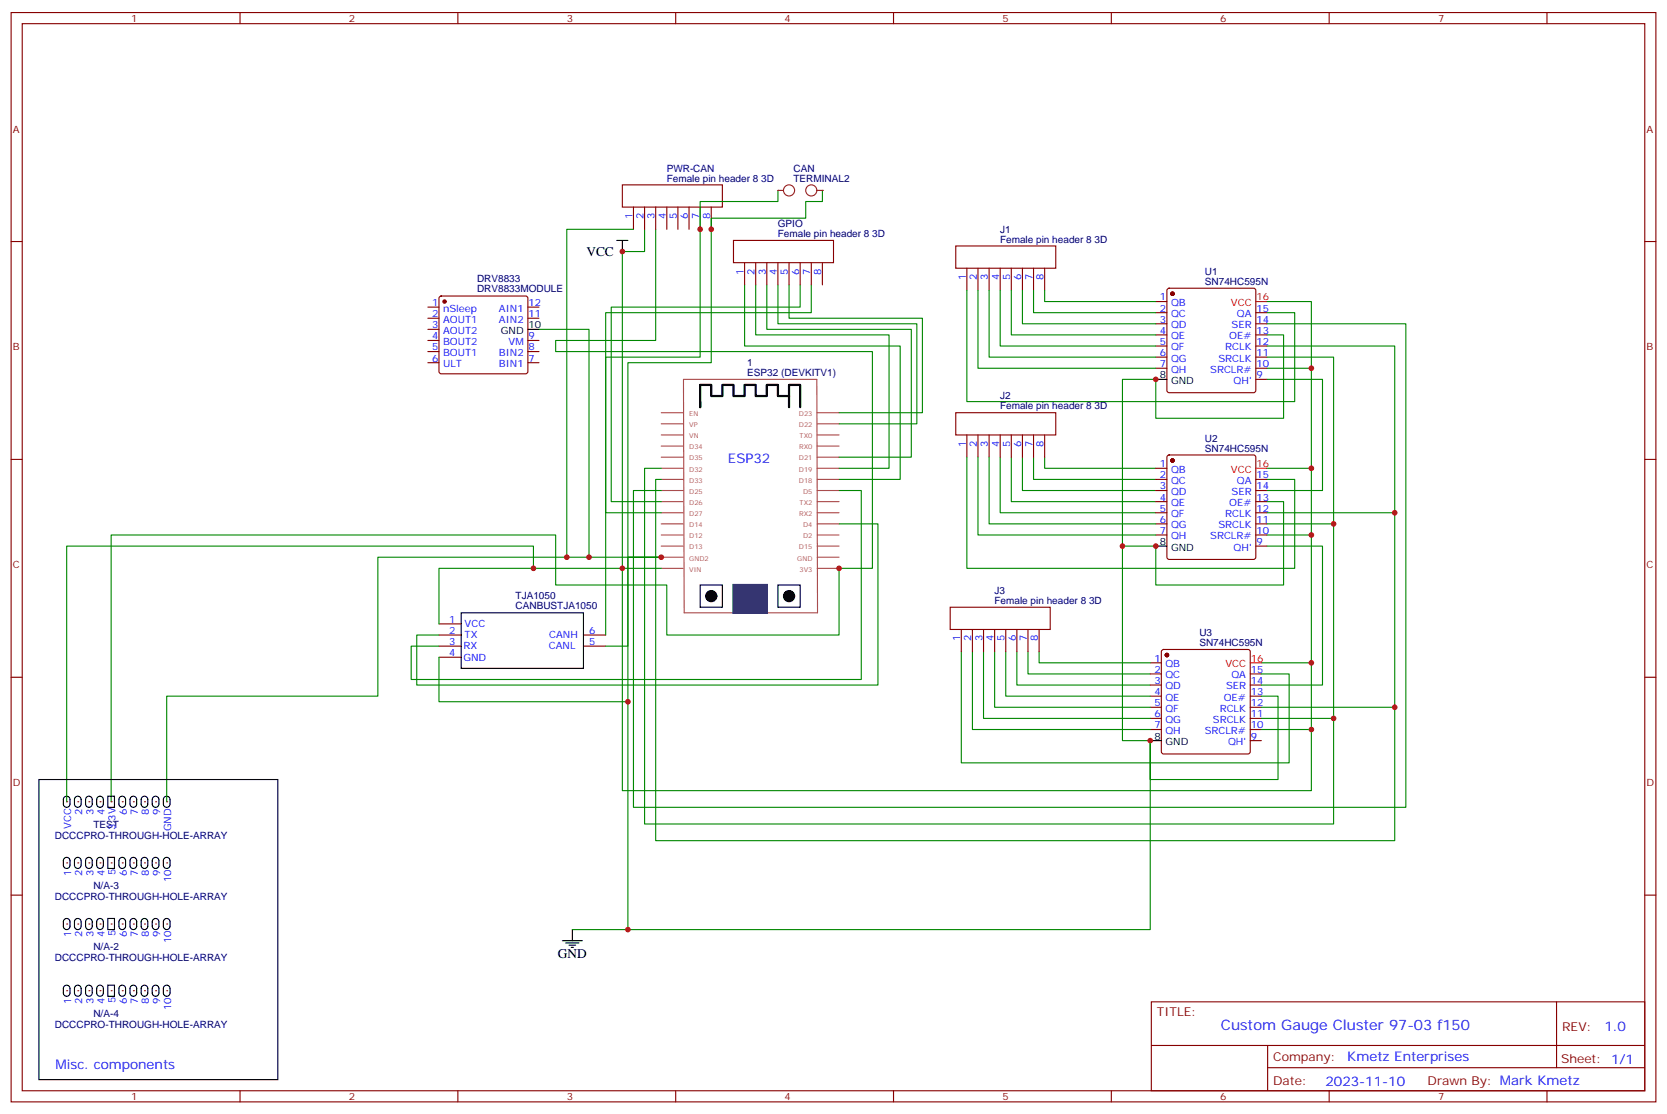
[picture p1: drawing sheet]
<svg xmlns="http://www.w3.org/2000/svg" width="529mm" height="354mm" viewBox="0 0 529 354" stroke-linecap="round" stroke-linejoin="round" font-family="sans-serif">
<g fill="none" stroke="#870000" stroke-width=".35">
<path d="M3.5 4h522.1v345.7h-522.1zM7.1 7.5h515v338.7h-515zM76.2 4v3.5M145.3 4v3.5M214.5 4v3.5M283.6 4v3.5M352.8 4v3.5M421.9 4v3.5M491.1 4v3.5M197.6 58.7h31.7v7h-31.7zM3.5 76.7h3.6M201.1 65.7v7.1"/>
<path d="M204.6 65.7v7.1M208.1 65.7v7.1M211.7 65.7v7.1M215.2 65.7v7.1M218.7 65.7v7.1M222.2 65.7v7.1M225.8 65.7v7.1M232.8 76.3h31.8v7.1h-31.8zM303.4 78.1h31.7v7h-31.7zM522.1 76.7h3.5M135.8 97.5h3.5M139.6 94.2l.5-.3h26.8l.5 .3 .2 .5v23.2l-.3 .5-.4 .2h-26.8l-.5-.2-.3-.5v-23.2z"/>
<path d="M167.6 97.5h3.5M236.4 83.4v7M239.9 83.4v7M243.4 83.4v7M246.9 83.4v7M250.5 83.4v7M254 83.4v7M257.5 83.4v7M261.1 83.4v7M306.9 85.1v7.1M310.4 85.1v7.1M314 85.1v7.1"/>
<path d="M317.5 85.1v7.1M321 85.1v7.1M324.6 85.1v7.1M328.1 85.1v7.1M331.6 85.1v7.1M366.9 95.7h3.5M366.9 99.2h3.5M370.7 91.7l.4-.2h26.8l.5 .2 .2 .5v31.7l-.2 .5-.5 .2h-26.8l-.5-.2-.2-.5v-31.7zM398.6 99.2h3.6M135.8 101h3.5M135.8 104.5h3.5M135.8 108.1h3.5"/>
<path d="M135.8 111.6h3.5M135.8 115.1h3.5M167.6 101h3.5M167.6 108.1h3.5M167.6 111.6h3.5M167.6 115.1h3.5M366.9 102.8h3.5M366.9 106.3h3.5M366.9 109.8h3.5M366.9 113.3h3.5M366.9 116.9h3.5M398.6 102.8h3.6"/>
<path d="M398.6 106.3h3.6M398.6 109.8h3.6M398.6 113.3h3.6M398.6 116.9h3.6M303.4 131h31.7v7h-31.7zM306.9 138v7.1M310.4 138v7.1M314 138v7.1M317.5 138v7.1M321 138v7.1M324.6 138v7.1M328.1 138v7.1"/>
<path d="M331.6 138v7.1M398.6 120.4h3.6M3.5 145.8h3.6M366.9 148.6h3.5M366.9 152.2h3.5M366.9 155.7h3.5M366.9 159.2h3.5M370.7 144.6l.4-.2h26.8l.5 .2 .2 .5v31.7l-.2 .5-.5 .3h-26.8l-.5-.3-.2-.5v-31.7zM398.6 152.2h3.6M398.6 155.7h3.6M398.6 159.2h3.6M522.1 145.8h3.5"/>
<path d="M366.9 162.7h3.5M366.9 166.3h3.5M366.9 169.8h3.5M398.6 162.7h3.6M398.6 166.3h3.6M398.6 169.8h3.6M398.6 173.3h3.6M139.3 198h7.1M301.6 192.7h31.8v7.1h-31.8zM305.2 199.8v7M308.7 199.8v7M312.2 199.8v7"/>
<path d="M315.7 199.8v7M319.3 199.8v7M322.8 199.8v7M326.3 199.8v7M329.8 199.8v7M3.5 214.9h3.6M139.3 201.5h7.1M139.3 205.1h7.1M139.3 208.6h7.1M185.2 201.5h7.1M185.2 205.1h7.1M365.1 210.4h3.6"/>
<path d="M365.1 213.9h3.6M365.1 217.4h3.6M368.9 206.3l.5-.2h26.8l.5 .2 .2 .5v31.8l-.3 .5-.4 .2h-26.8l-.5-.2-.2-.5v-31.8zM396.9 213.9h3.5M396.9 217.4h3.5M522.1 214.9h3.5M365.1 220.9h3.6M365.1 224.5h3.6M365.1 228h3.6M365.1 231.5h3.6M396.9 220.9h3.5M396.9 224.5h3.5"/>
<path d="M396.9 228h3.5M396.9 231.5h3.5M396.9 235.1h3.5M3.5 284.1h3.6M522.1 284.1h3.5M365.5 318h156.6v28.2h-156.6zM494.1 318v20.9M365.5 331.8h156.5M402.4 338.9h119.6M402.4 331.8v14.1M76.2 346.2v3.5M145.3 346.2v3.5"/>
<path d="M214.5 346.2v3.5M283.6 346.2v3.5M352.8 346.2v3.5M421.9 346.2v3.5M491.1 346.2v3.5"/>
</g>
<g fill="none" stroke="#a64a4a" stroke-width=".35">
<path d="M209.9 138h6.9M209.9 134.5h6.9M209.9 131h6.9M217 120.4h42.3l.2 74.1h-42.3zM259.4 138h6.9M259.4 134.5h6.9M259.4 131h6.9M209.9 159.2h6.9M209.9 155.7h6.9M209.9 152.2h6.9M209.9 148.6h6.9M209.9 145.1h6.9"/>
<path d="M209.9 141.6h6.9M259.4 159.2h6.9M259.4 155.7h6.9M259.4 152.2h6.9M259.4 148.6h6.9M259.4 145.1h6.9M259.4 141.6h6.9M209.9 176.8h6.9M209.9 173.3h6.9M209.9 169.8h6.9M209.9 166.3h6.9M209.9 162.7h6.9"/>
<path d="M259.4 176.8h6.9M259.4 173.3h6.9M259.4 169.8h6.9M259.4 166.3h6.9M259.4 162.7h6.9M209.9 180.4h6.9M259.4 180.4h6.9"/>
</g>
<path d="M232.8 185.7h10.6v8.8h-10.6z" fill="#333" stroke="#333" stroke-width=".71"/>
<g fill="none" stroke="#000" stroke-width=".35">
<path d="M195.8 76.3h3.5M197.6 76.3v3.5M167.6 104.5h3.5M366.9 120.4h3.5M366.9 173.3h3.5M146.4 194.5h38.8v17.6h-38.8zM222.2 185.7h7.1v7h-7.1zM246.9 185.7h7.1v7h-7.1zM365.1 235.1h3.6M178.5 298.6h6.4M179.6 299.3h4.2M180.6 300h2.1"/>
<path d="M181.7 295v3.6M181.3 300.7h.7"/>
</g>
<g fill="#000" stroke="#000" stroke-width=".35">
<circle cx="225.8" cy="189.2" r="1.76"/>
<circle cx="250.5" cy="189.2" r="1.76"/>
</g>
<path d="M222.2 127.5v1.7v-7h3.6v3.5h3.5v-3.5h3.5v3.5h3.6v-3.5h3.5v3.5h3.5v-3.5h3.5v3.5h3.6v-3.5h3.5v7M250.5 125.7v3.5" fill="none" stroke="#000" stroke-width=".71"/>
<g fill="#870000" stroke="#870000" stroke-width=".35">
<circle cx="372.2" cy="93.2" r=".53"/>
<circle cx="372.2" cy="146.2" r=".53"/>
<circle cx="370.4" cy="207.9" r=".53"/>
<circle cx="141.1" cy="95.7" r=".53"/>
</g>
<path d="M398.6 95.7h3.6M398.6 148.6h3.6M396.9 210.4h3.5" fill="none" stroke="#f00" stroke-width=".35"/>
<g fill="none" stroke="#008700" stroke-width=".35">
<path d="M201.1 72.8h-21.2v104h7.1M204.6 72.8v7h-7v100.6h12.3M208.1 72.8v35.3h-31.7v3.5h100.5v68.8h-10.6v21.1h-54.6v-15.8h-35.3v-15.9h-141.1v84.7M246.9 60.4v3.6h-24.7v49.3h-29.9v88.2M261.1 60.4v3.6h-5.3v5.3h-30v45.8h-26.5v90h-7M236.4 90.4v19.4h49.4v42.4h-19.5M239.9 90.4v15.9h42.3v42.3h-15.9M243.4 90.4v14.1h45.9v40.6h-23M246.9 90.4v12.4h44.1v31.7h-24.7M250.5 90.4v10.6h42.3v30h-26.5M254 90.4v7.1h-60v61.7h15.9M257.5 90.4v8.8h-65.2v63.5h17.6"/>
<path d="M306.9 92.2v35.3h104.1v-28.3h-8.8M310.4 92.2v24.7h56.5M314 92.2v21.1h52.9M317.5 92.2v17.6h49.4M321 92.2v14.1h45.9M324.6 92.2v10.6h42.3M328.1 92.2v7h38.8M331.6 92.2v3.5h35.3M402.2 95.7h14.1v52.9M171.1 104.5h15.9v72.3h22.9h-10.6v118.2M402.2 106.3h5.3v26.5h-40.6v-12.4h-10.6v52.9M402.2 113.3h21.1v53"/>
<path d="M402.2 109.8h40.5v52.9M402.2 102.8h44.1v153.4h-245.2v-100.5h8.8M402.2 116.9h14.1M402.2 120.4h17.6v35.3h-17.6M209.9 148.6h-5.3v112.9h218.7v-33.5M209.9 152.2h-1.8v114.6h234.6v-42.3M266.3 155.7h7.1v60h-142.9v-10.6h8.8M306.9 145.1v35.3h104.1v-28.2h-8.8M310.4 145.1v24.7h56.5M314 145.1v21.2h52.9M317.5 145.1v17.6h49.4M321 145.1v14.1h45.9"/>
<path d="M324.6 145.1v10.6h42.3M328.1 145.1v7.1h38.8M331.6 145.1v3.5h35.3M402.2 148.6h14.1v61.8h-15.9M402.2 159.2h5.3v26.5h-40.6v-12.4h-10.6v61.8h8.8M266.3 166.3h12.4v51.1h-146.4v-15.9h7M402.2 166.3h21.1v61.7h-22.9M402.2 173.3h17.6v44.1h-19.4M402.2 162.7h40.5v61.8h-42.3M402.2 169.8h14.1M139.3 198v-17.6h58.3v70.5h218.7v-40.5M139.3 208.6v14.1h60"/>
<path d="M305.2 206.8v35.3h104v-28.2h-8.8M308.7 206.8v24.7h56.4M312.2 206.8v21.2h52.9M315.7 206.8v17.7h49.4M319.3 206.8v14.1h45.8M322.8 206.8v10.6h42.3M326.3 206.8v7.1h38.8M329.8 206.8v3.6h35.3M400.4 220.9h5.3v26.5h-40.6v-12.3v59.9h-183.4M400.4 231.5h15.9"/>
</g>
<g fill="none" stroke="#8c2424" stroke-width=".35">
<path d="M246.9 60.4h1.8M259.3 60.4h1.8"/>
<circle cx="250.5" cy="60.4" r="1.76"/>
<circle cx="257.5" cy="60.4" r="1.76"/>
</g>
<g fill="#8c2424">
<circle cx="261.1" cy="60.4" r=".18"/>
<circle cx="246.9" cy="60.4" r=".18"/>
</g>
<circle cx="35.3" cy="254.5" r=".18" fill="#870000"/>
<path d="M34.2 252.7h2.1v3.5h-2.1z" fill="none" stroke="#000" stroke-width=".35"/>
<circle cx="21.2" cy="254.5" r=".18" fill="#870000"/>
<path d="M20.5 252.9a1.06 1.06 0 0 1 1.1-.1 1.06 1.06 0 0 1 .6 1v1.4a1.06 1.06 0 0 1-1 1 1.06 1.06 0 0 1-1.1-1l.1-1.8z" fill="none" stroke="#000" stroke-width=".35"/>
<circle cx="24.7" cy="254.5" r=".18" fill="#870000"/>
<path d="M24.1 252.9a1.06 1.06 0 0 1 1.1-.1 1.06 1.06 0 0 1 .6 1v1.4a1.06 1.06 0 0 1-1.1 1 1.06 1.06 0 0 1-1.1-1l.1-1.8z" fill="none" stroke="#000" stroke-width=".35"/>
<circle cx="28.2" cy="254.5" r=".18" fill="#870000"/>
<path d="M27.6 252.9a1.06 1.06 0 0 1 1.1-.1 1.06 1.06 0 0 1 .6 1v1.4a1.06 1.06 0 0 1-1.1 1 1.06 1.06 0 0 1-1-1v-1.8z" fill="none" stroke="#000" stroke-width=".35"/>
<circle cx="31.7" cy="254.5" r=".18" fill="#870000"/>
<path d="M31.1 252.9a1.06 1.06 0 0 1 1.1-.1 1.06 1.06 0 0 1 .6 1v1.4a1.06 1.06 0 0 1-1 1 1.06 1.06 0 0 1-1.1-1v-1.8z" fill="none" stroke="#000" stroke-width=".35"/>
<circle cx="38.8" cy="254.5" r=".18" fill="#870000"/>
<path d="M38.2 252.9a1.06 1.06 0 0 1 1.1-.1 1.06 1.06 0 0 1 .6 1v1.4a1.06 1.06 0 0 1-1.1 1 1.06 1.06 0 0 1-1.1-1l.1-1.8z" fill="none" stroke="#000" stroke-width=".35"/>
<circle cx="42.3" cy="254.5" r=".18" fill="#870000"/>
<path d="M41.7 252.9a1.06 1.06 0 0 1 1.1-.1 1.06 1.06 0 0 1 .6 1v1.4a1.06 1.06 0 0 1-1.1 1 1.06 1.06 0 0 1-1-1v-1.8z" fill="none" stroke="#000" stroke-width=".35"/>
<circle cx="45.9" cy="254.5" r=".18" fill="#870000"/>
<path d="M45.2 252.9a1.06 1.06 0 0 1 1.1-.1 1.06 1.06 0 0 1 .6 1v1.4a1.06 1.06 0 0 1-1 1 1.06 1.06 0 0 1-1.1-1l.1-1.8z" fill="none" stroke="#000" stroke-width=".35"/>
<circle cx="49.4" cy="254.5" r=".18" fill="#870000"/>
<path d="M48.8 252.9a1.06 1.06 0 0 1 1.1-.1 1.06 1.06 0 0 1 .5 1v1.4a1.06 1.06 0 0 1-1 1 1.06 1.06 0 0 1-1.1-1l.1-1.8z" fill="none" stroke="#000" stroke-width=".35"/>
<circle cx="52.9" cy="254.5" r=".18" fill="#870000"/>
<path d="M52.3 252.9a1.06 1.06 0 0 1 1.1-.1 1.06 1.06 0 0 1 .6 1v1.4a1.06 1.06 0 0 1-1.1 1 1.06 1.06 0 0 1-1-1v-1.8z" fill="none" stroke="#000" stroke-width=".35"/>
<circle cx="35.3" cy="293.3" r=".18" fill="#870000"/>
<path d="M34.2 291.5h2.1v3.5h-2.1z" fill="none" stroke="#000" stroke-width=".35"/>
<circle cx="21.2" cy="293.3" r=".18" fill="#870000"/>
<path d="M20.5 291.7a1.06 1.06 0 0 1 1.1-.1 1.06 1.06 0 0 1 .6 1v1.4a1.06 1.06 0 0 1-1 1 1.06 1.06 0 0 1-1.1-1l.1-1.8z" fill="none" stroke="#000" stroke-width=".35"/>
<circle cx="24.7" cy="293.3" r=".18" fill="#870000"/>
<path d="M24.1 291.7a1.06 1.06 0 0 1 1.1-.1 1.06 1.06 0 0 1 .6 1v1.4a1.06 1.06 0 0 1-1.1 1 1.06 1.06 0 0 1-1.1-1l.1-1.8z" fill="none" stroke="#000" stroke-width=".35"/>
<circle cx="28.2" cy="293.3" r=".18" fill="#870000"/>
<path d="M27.6 291.7a1.06 1.06 0 0 1 1.1-.1 1.06 1.06 0 0 1 .6 1v1.4a1.06 1.06 0 0 1-1.1 1 1.06 1.06 0 0 1-1-1v-1.8z" fill="none" stroke="#000" stroke-width=".35"/>
<circle cx="31.7" cy="293.3" r=".18" fill="#870000"/>
<path d="M31.1 291.7a1.06 1.06 0 0 1 1.1-.1 1.06 1.06 0 0 1 .6 1v1.4a1.06 1.06 0 0 1-1 1 1.06 1.06 0 0 1-1.1-1v-1.8z" fill="none" stroke="#000" stroke-width=".35"/>
<circle cx="38.8" cy="293.3" r=".18" fill="#870000"/>
<path d="M38.2 291.7a1.06 1.06 0 0 1 1.1-.1 1.06 1.06 0 0 1 .6 1v1.4a1.06 1.06 0 0 1-1.1 1 1.06 1.06 0 0 1-1.1-1l.1-1.8z" fill="none" stroke="#000" stroke-width=".35"/>
<circle cx="42.3" cy="293.3" r=".18" fill="#870000"/>
<path d="M41.7 291.7a1.06 1.06 0 0 1 1.1-.1 1.06 1.06 0 0 1 .6 1v1.4a1.06 1.06 0 0 1-1.1 1 1.06 1.06 0 0 1-1-1v-1.8z" fill="none" stroke="#000" stroke-width=".35"/>
<circle cx="45.9" cy="293.3" r=".18" fill="#870000"/>
<path d="M45.2 291.7a1.06 1.06 0 0 1 1.1-.1 1.06 1.06 0 0 1 .6 1v1.4a1.06 1.06 0 0 1-1 1 1.06 1.06 0 0 1-1.1-1l.1-1.8z" fill="none" stroke="#000" stroke-width=".35"/>
<circle cx="49.4" cy="293.3" r=".18" fill="#870000"/>
<path d="M48.8 291.7a1.06 1.06 0 0 1 1.1-.1 1.06 1.06 0 0 1 .5 1v1.4a1.06 1.06 0 0 1-1 1 1.06 1.06 0 0 1-1.1-1l.1-1.8z" fill="none" stroke="#000" stroke-width=".35"/>
<circle cx="52.9" cy="293.3" r=".18" fill="#870000"/>
<path d="M52.3 291.7a1.06 1.06 0 0 1 1.1-.1 1.06 1.06 0 0 1 .6 1v1.4a1.06 1.06 0 0 1-1.1 1 1.06 1.06 0 0 1-1-1v-1.8z" fill="none" stroke="#000" stroke-width=".35"/>
<circle cx="35.3" cy="273.9" r=".18" fill="#870000"/>
<path d="M34.2 272.1h2.1v3.5h-2.1z" fill="none" stroke="#000" stroke-width=".35"/>
<circle cx="21.2" cy="273.9" r=".18" fill="#870000"/>
<path d="M20.5 272.3a1.06 1.06 0 0 1 1.1-.1 1.06 1.06 0 0 1 .6 1v1.4a1.06 1.06 0 0 1-1 1 1.06 1.06 0 0 1-1.1-1l.1-1.8z" fill="none" stroke="#000" stroke-width=".35"/>
<circle cx="24.7" cy="273.9" r=".18" fill="#870000"/>
<path d="M24.1 272.3a1.06 1.06 0 0 1 1.1-.1 1.06 1.06 0 0 1 .6 1v1.4a1.06 1.06 0 0 1-1.1 1 1.06 1.06 0 0 1-1.1-1l.1-1.8z" fill="none" stroke="#000" stroke-width=".35"/>
<circle cx="28.2" cy="273.9" r=".18" fill="#870000"/>
<path d="M27.6 272.3a1.06 1.06 0 0 1 1.1-.1 1.06 1.06 0 0 1 .6 1v1.4a1.06 1.06 0 0 1-1.1 1 1.06 1.06 0 0 1-1-1v-1.8z" fill="none" stroke="#000" stroke-width=".35"/>
<circle cx="31.7" cy="273.9" r=".18" fill="#870000"/>
<path d="M31.1 272.3a1.06 1.06 0 0 1 1.1-.1 1.06 1.06 0 0 1 .6 1v1.4a1.06 1.06 0 0 1-1 1 1.06 1.06 0 0 1-1.1-1v-1.8z" fill="none" stroke="#000" stroke-width=".35"/>
<circle cx="38.8" cy="273.9" r=".18" fill="#870000"/>
<path d="M38.2 272.3a1.06 1.06 0 0 1 1.1-.1 1.06 1.06 0 0 1 .6 1v1.4a1.06 1.06 0 0 1-1.1 1 1.06 1.06 0 0 1-1.1-1l.1-1.8z" fill="none" stroke="#000" stroke-width=".35"/>
<circle cx="42.3" cy="273.9" r=".18" fill="#870000"/>
<path d="M41.7 272.3a1.06 1.06 0 0 1 1.1-.1 1.06 1.06 0 0 1 .6 1v1.4a1.06 1.06 0 0 1-1.1 1 1.06 1.06 0 0 1-1-1v-1.8z" fill="none" stroke="#000" stroke-width=".35"/>
<circle cx="45.9" cy="273.9" r=".18" fill="#870000"/>
<path d="M45.2 272.3a1.06 1.06 0 0 1 1.1-.1 1.06 1.06 0 0 1 .6 1v1.4a1.06 1.06 0 0 1-1 1 1.06 1.06 0 0 1-1.1-1l.1-1.8z" fill="none" stroke="#000" stroke-width=".35"/>
<circle cx="49.4" cy="273.9" r=".18" fill="#870000"/>
<path d="M48.8 272.3a1.06 1.06 0 0 1 1.1-.1 1.06 1.06 0 0 1 .5 1v1.4a1.06 1.06 0 0 1-1 1 1.06 1.06 0 0 1-1.1-1l.1-1.8z" fill="none" stroke="#000" stroke-width=".35"/>
<circle cx="52.9" cy="273.9" r=".18" fill="#870000"/>
<path d="M52.3 272.3a1.06 1.06 0 0 1 1.1-.1 1.06 1.06 0 0 1 .6 1v1.4a1.06 1.06 0 0 1-1.1 1 1.06 1.06 0 0 1-1-1v-1.8z" fill="none" stroke="#000" stroke-width=".35"/>
<circle cx="35.3" cy="314.4" r=".18" fill="#870000"/>
<path d="M34.2 312.7h2.1v3.5h-2.1z" fill="none" stroke="#000" stroke-width=".35"/>
<circle cx="21.2" cy="314.4" r=".18" fill="#870000"/>
<path d="M20.5 312.9a1.06 1.06 0 0 1 1.1-.1 1.06 1.06 0 0 1 .6 .9v1.4a1.06 1.06 0 0 1-1 1.1 1.06 1.06 0 0 1-1.1-1.1l.1-1.7z" fill="none" stroke="#000" stroke-width=".35"/>
<circle cx="24.7" cy="314.4" r=".18" fill="#870000"/>
<path d="M24.1 312.9a1.06 1.06 0 0 1 1.1-.1 1.06 1.06 0 0 1 .6 .9v1.4a1.06 1.06 0 0 1-1.1 1.1 1.06 1.06 0 0 1-1.1-1.1l.1-1.7z" fill="none" stroke="#000" stroke-width=".35"/>
<circle cx="28.2" cy="314.4" r=".18" fill="#870000"/>
<path d="M27.6 312.9a1.06 1.06 0 0 1 1.1-.1 1.06 1.06 0 0 1 .6 .9v1.4a1.06 1.06 0 0 1-1.1 1.1 1.06 1.06 0 0 1-1-1.1v-1.7z" fill="none" stroke="#000" stroke-width=".35"/>
<circle cx="31.7" cy="314.4" r=".18" fill="#870000"/>
<path d="M31.1 312.9a1.06 1.06 0 0 1 1.1-.1 1.06 1.06 0 0 1 .6 .9v1.4a1.06 1.06 0 0 1-1 1.1 1.06 1.06 0 0 1-1.1-1.1v-1.7z" fill="none" stroke="#000" stroke-width=".35"/>
<circle cx="38.8" cy="314.4" r=".18" fill="#870000"/>
<path d="M38.2 312.9a1.06 1.06 0 0 1 1.1-.1 1.06 1.06 0 0 1 .6 .9v1.4a1.06 1.06 0 0 1-1.1 1.1 1.06 1.06 0 0 1-1.1-1.1l.1-1.7z" fill="none" stroke="#000" stroke-width=".35"/>
<circle cx="42.3" cy="314.4" r=".18" fill="#870000"/>
<path d="M41.7 312.9a1.06 1.06 0 0 1 1.1-.1 1.06 1.06 0 0 1 .6 .9v1.4a1.06 1.06 0 0 1-1.1 1.1 1.06 1.06 0 0 1-1-1.1v-1.7z" fill="none" stroke="#000" stroke-width=".35"/>
<circle cx="45.9" cy="314.4" r=".18" fill="#870000"/>
<path d="M45.2 312.9a1.06 1.06 0 0 1 1.1-.1 1.06 1.06 0 0 1 .6 .9v1.4a1.06 1.06 0 0 1-1 1.1 1.06 1.06 0 0 1-1.1-1.1l.1-1.7z" fill="none" stroke="#000" stroke-width=".35"/>
<circle cx="49.4" cy="314.4" r=".18" fill="#870000"/>
<path d="M48.8 312.9a1.06 1.06 0 0 1 1.1-.1 1.06 1.06 0 0 1 .5 .9v1.4a1.06 1.06 0 0 1-1 1.1 1.06 1.06 0 0 1-1.1-1.1l.1-1.7z" fill="none" stroke="#000" stroke-width=".35"/>
<circle cx="52.9" cy="314.4" r=".18" fill="#870000"/>
<path d="M12.3 247.4h75.9v95.3h-75.9zM52.3 312.9a1.06 1.06 0 0 1 1.1-.1 1.06 1.06 0 0 1 .6 .9v1.4a1.06 1.06 0 0 1-1.1 1.1 1.06 1.06 0 0 1-1-1.1v-1.7z" fill="none" stroke="#000" stroke-width=".35"/>
<path d="M179.9 176.8h-60v44.1h-67v33.6M169.3 180.4v-7.1h-148.1v81.2" fill="none" stroke="#008700" stroke-width=".35"/>
<g fill="#c00">
<circle cx="416.3" cy="148.6" r=".88"/>
<circle cx="365.1" cy="235.1" r=".88"/>
<circle cx="199.3" cy="222.7" r=".88"/>
<circle cx="209.9" cy="176.8" r=".88"/>
<circle cx="197.6" cy="180.4" r=".88"/>
<circle cx="416.3" cy="210.4" r=".88"/>
<circle cx="416.3" cy="116.9" r=".88"/>
<circle cx="416.3" cy="169.8" r=".88"/>
<circle cx="416.3" cy="231.5" r=".88"/>
<circle cx="423.3" cy="166.3" r=".88"/>
<circle cx="442.7" cy="162.7" r=".88"/>
<circle cx="423.3" cy="228" r=".88"/>
<circle cx="442.7" cy="224.5" r=".88"/>
<circle cx="366.9" cy="173.3" r=".88"/>
<circle cx="356.3" cy="173.3" r=".88"/>
<circle cx="366.9" cy="120.4" r=".88"/>
<circle cx="187" cy="176.8" r=".88"/>
<circle cx="197.6" cy="79.8" r=".88"/>
<circle cx="222.3" cy="72.8" r=".88"/>
<circle cx="225.8" cy="72.8" r=".88"/>
<circle cx="266.3" cy="180.4" r=".88"/>
<circle cx="169.3" cy="180.4" r=".88"/>
<circle cx="179.9" cy="176.8" r=".88"/>
<circle cx="199.3" cy="295" r=".88"/>
</g>
<text font-size="4.6" fill="#00f" x="387.6" y="327">Custom Gauge Cluster 97-03 f150</text>
<g font-size="4.2">
<text x="186.1" y="81.3">VCC</text>
<text x="177.1" y="304.2">GND</text>
</g>
<g font-size="4.2" fill="#00f">
<text x="231.1" y="146.9">ESP32</text>
<text x="509.3" y="327.2">1.0</text>
<text x="17.6" y="339.1">Misc. components</text>
<text x="427.7" y="336.8">Kmetz Enterprises</text>
<text x="420.7" y="344.6">2023-11-10</text>
</g>
<g font-size="3.9" fill="#800">
<text x="367.2" y="322.5">TITLE:</text>
<text x="495.9" y="327.2">REV:</text>
<text x="404.1" y="336.7">Company:</text>
<text x="495.5" y="337.4">Sheet: 1/1</text>
<text x="404.1" y="344.4">Date:</text>
<text x="453.2" y="344.5">Drawn By: Mark Kmetz</text>
</g>
<g font-size="3.2" fill="#800">
<text x="41.6" y="7">1</text>
<text x="110.8" y="7">2</text>
<text x="179.9" y="7">3</text>
<text x="249.1" y="7">4</text>
<text x="318.2" y="7">5</text>
<text x="387.3" y="7">6</text>
<text x="456.5" y="7">7</text>
<text x="4.1" y="42.1">A</text>
<text x="522.6" y="42.1">A</text>
<text x="4.1" y="111.2">B</text>
<text x="522.6" y="111.2">B</text>
<text x="4.1" y="180.4">C</text>
<text x="522.6" y="180.4">C</text>
<text x="4.1" y="249.5">D</text>
<text x="522.6" y="249.5">D</text>
<text x="41.6" y="349.2">1</text>
<text x="110.8" y="349.2">2</text>
<text x="179.9" y="349.2">3</text>
<text x="249.1" y="349.2">4</text>
<text x="318.2" y="349.2">5</text>
<text x="387.3" y="349.2">6</text>
<text x="456.5" y="349.2">7</text>
</g>
<g font-size="3.2" fill="#000080">
<text x="211.6" y="57.6">Female pin header 8 3D</text>
<text x="211.6" y="54.4">PWR-CAN</text>
<text x="251.9" y="57.6">TERMINAL2</text>
<text x="251.9" y="54.4">CAN</text>
<text x="246.9" y="75.2">Female pin header 8 3D</text>
<text x="246.9" y="72.1">GPIO</text>
<text x="317.5" y="77">Female pin header 8 3D</text>
<text x="317.5" y="73.8">J1</text>
<text x="151.4" y="89.6">DRV8833</text>
<text x="382.5" y="87.2">U1</text>
<text x="151.4" y="92.7">DRV8833MODULE</text>
<text x="382.5" y="90.4">SN74HC595N</text>
<text x="237.2" y="119.3">ESP32 (DEVKITV1)</text>
<text x="237.2" y="116.2">1</text>
<text x="317.5" y="129.9">Female pin header 8 3D</text>
<text x="317.5" y="126.8">J2</text>
<text x="382.5" y="143.3">SN74HC595N</text>
<text x="382.5" y="140.2">U2</text>
<text x="163.7" y="190.1">TJA1050</text>
<text x="315.7" y="191.7">Female pin header 8 3D</text>
<text x="315.7" y="188.5">J3</text>
<text x="163.7" y="193.2">CANBUSTJA1050</text>
<text x="380.7" y="201.9">U3</text>
<text x="380.7" y="205.1">SN74HC595N</text>
<text x="29.6" y="262.7">TEST</text>
<text x="17.4" y="266.2">DCCCPRO-THROUGH-HOLE-ARRAY</text>
<text x="17.4" y="285.6">DCCCPRO-THROUGH-HOLE-ARRAY</text>
<text x="29.6" y="282.1">N/A-3</text>
<text x="17.4" y="305">DCCCPRO-THROUGH-HOLE-ARRAY</text>
<text x="29.6" y="301.5">N/A-2</text>
<text x="29.6" y="322.6">N/A-4</text>
<text x="17.4" y="326.2">DCCCPRO-THROUGH-HOLE-ARRAY</text>
</g>
<g font-size="3.2" fill="#00f">
<text x="200.7" y="69.5" transform="rotate(-90 200.7 69.5)">1</text>
<text x="204.3" y="69.5" transform="rotate(-90 204.3 69.5)">2</text>
<text x="207.8" y="69.5" transform="rotate(-90 207.8 69.5)">3</text>
<text x="211.3" y="69.5" transform="rotate(-90 211.3 69.5)">4</text>
<text x="214.8" y="69.5" transform="rotate(-90 214.8 69.5)">5</text>
<text x="218.4" y="69.5" transform="rotate(-90 218.4 69.5)">6</text>
<text x="221.9" y="69.5" transform="rotate(-90 221.9 69.5)">7</text>
<text x="225.4" y="69.5" transform="rotate(-90 225.4 69.5)">8</text>
<text x="236" y="87.1" transform="rotate(-90 236 87.1)">1</text>
<text x="239.5" y="87.1" transform="rotate(-90 239.5 87.1)">2</text>
<text x="243.1" y="87.1" transform="rotate(-90 243.1 87.1)">3</text>
<text x="246.6" y="87.1" transform="rotate(-90 246.6 87.1)">4</text>
<text x="250.1" y="87.1" transform="rotate(-90 250.1 87.1)">5</text>
<text x="253.6" y="87.1" transform="rotate(-90 253.6 87.1)">6</text>
<text x="257.2" y="87.1" transform="rotate(-90 257.2 87.1)">7</text>
<text x="260.7" y="87.1" transform="rotate(-90 260.7 87.1)">8</text>
<text x="306.6" y="88.9" transform="rotate(-90 306.6 88.9)">1</text>
<text x="310.1" y="88.9" transform="rotate(-90 310.1 88.9)">2</text>
<text x="313.6" y="88.9" transform="rotate(-90 313.6 88.9)">3</text>
<text x="317.1" y="88.9" transform="rotate(-90 317.1 88.9)">4</text>
<text x="320.7" y="88.9" transform="rotate(-90 320.7 88.9)">5</text>
<text x="324.2" y="88.9" transform="rotate(-90 324.2 88.9)">6</text>
<text x="327.7" y="88.9" transform="rotate(-90 327.7 88.9)">7</text>
<text x="331.3" y="88.9" transform="rotate(-90 331.3 88.9)">8</text>
<text x="368.2" y="95.4">1</text>
<text x="137.2" y="97.1">1</text>
<text x="137.2" y="100.6">2</text>
<text x="140.7" y="98.9">nSleep</text>
<text x="158.4" y="98.9">AIN1</text>
<text x="167.7" y="100.6">11</text>
<text x="167.7" y="97.1">12</text>
<text x="368.2" y="98.9">2</text>
<text x="371.7" y="97.1">QB</text>
<text x="371.7" y="100.6">QC</text>
<text x="392.7" y="100.6">QA</text>
<text x="398.8" y="98.9">15</text>
<text x="137.2" y="104.2">3</text>
<text x="137.2" y="107.7">4</text>
<text x="140.7" y="102.4">AOUT1</text>
<text x="140.7" y="105.9">AOUT2</text>
<text x="158.4" y="102.4">AIN2</text>
<text x="167.7" y="107.7">9</text>
<text x="368.2" y="102.4">3</text>
<text x="368.2" y="105.9">4</text>
<text x="371.7" y="104.2">QD</text>
<text x="371.7" y="107.7">QE</text>
<text x="390.2" y="107.7">OE#</text>
<text x="391" y="104.2">SER</text>
<text x="398.8" y="105.9">13</text>
<text x="398.8" y="102.4">14</text>
<text x="137.2" y="111.2">5</text>
<text x="140.7" y="109.5">BOUT2</text>
<text x="140.7" y="113">BOUT1</text>
<text x="158.4" y="113">BIN2</text>
<text x="161.4" y="109.5">VM</text>
<text x="167.7" y="111.2">8</text>
<text x="368.2" y="109.5">5</text>
<text x="368.2" y="113">6</text>
<text x="371.7" y="111.2">QF</text>
<text x="388.9" y="111.2">RCLK</text>
<text x="398.8" y="113">11</text>
<text x="398.8" y="109.5">12</text>
<text x="137.2" y="114.8">6</text>
<text x="140.7" y="116.5">ULT</text>
<text x="158.4" y="116.5">BIN1</text>
<text x="167.7" y="114.8">7</text>
<text x="368.2" y="116.5">7</text>
<text x="371.7" y="114.8">QG</text>
<text x="371.7" y="118.3">QH</text>
<text x="384.2" y="118.3">SRCLR#</text>
<text x="386.8" y="114.8">SRCLK</text>
<text x="398.8" y="116.5">10</text>
<text x="391.6" y="121.8">QH'</text>
<text x="398.8" y="120.1">9</text>
<text x="306.6" y="141.8" transform="rotate(-90 306.6 141.8)">1</text>
<text x="310.1" y="141.8" transform="rotate(-90 310.1 141.8)">2</text>
<text x="313.6" y="141.8" transform="rotate(-90 313.6 141.8)">3</text>
<text x="317.1" y="141.8" transform="rotate(-90 317.1 141.8)">4</text>
<text x="320.7" y="141.8" transform="rotate(-90 320.7 141.8)">5</text>
<text x="324.2" y="141.8" transform="rotate(-90 324.2 141.8)">6</text>
<text x="327.7" y="141.8" transform="rotate(-90 327.7 141.8)">7</text>
<text x="331.3" y="141.8" transform="rotate(-90 331.3 141.8)">8</text>
<text x="368.2" y="148.3">1</text>
<text x="368.2" y="151.8">2</text>
<text x="368.2" y="155.3">3</text>
<text x="371.7" y="150">QB</text>
<text x="371.7" y="153.6">QC</text>
<text x="392.7" y="153.6">QA</text>
<text x="398.8" y="155.3">14</text>
<text x="398.8" y="151.8">15</text>
<text x="368.2" y="158.9">4</text>
<text x="371.7" y="157.1">QD</text>
<text x="371.7" y="160.6">QE</text>
<text x="390.2" y="160.6">OE#</text>
<text x="391" y="157.1">SER</text>
<text x="398.8" y="158.9">13</text>
<text x="368.2" y="162.4">5</text>
<text x="368.2" y="165.9">6</text>
<text x="371.7" y="164.1">QF</text>
<text x="371.7" y="167.7">QG</text>
<text x="386.8" y="167.7">SRCLK</text>
<text x="388.9" y="164.1">RCLK</text>
<text x="398.8" y="165.9">11</text>
<text x="398.8" y="162.4">12</text>
<text x="368.2" y="169.4">7</text>
<text x="371.7" y="171.2">QH</text>
<text x="384.2" y="171.2">SRCLR#</text>
<text x="398.8" y="173">9</text>
<text x="398.8" y="169.4">10</text>
<text x="391.6" y="174.7">QH'</text>
<text x="142.6" y="197.7">1</text>
<text x="142.6" y="201.2">2</text>
<text x="147.5" y="199.1">VCC</text>
<text x="147.5" y="202.6">TX</text>
<text x="174.3" y="202.6">CANH</text>
<text x="187" y="201.2">6</text>
<text x="304.8" y="203.6" transform="rotate(-90 304.8 203.6)">1</text>
<text x="308.3" y="203.6" transform="rotate(-90 308.3 203.6)">2</text>
<text x="311.9" y="203.6" transform="rotate(-90 311.9 203.6)">3</text>
<text x="315.4" y="203.6" transform="rotate(-90 315.4 203.6)">4</text>
<text x="318.9" y="203.6" transform="rotate(-90 318.9 203.6)">5</text>
<text x="322.4" y="203.6" transform="rotate(-90 322.4 203.6)">6</text>
<text x="326" y="203.6" transform="rotate(-90 326 203.6)">7</text>
<text x="329.5" y="203.6" transform="rotate(-90 329.5 203.6)">8</text>
<text x="142.6" y="204.7">3</text>
<text x="142.6" y="208.2">4</text>
<text x="147.1" y="206.1">RX</text>
<text x="147.1" y="209.7">GND</text>
<text x="174.2" y="206.1">CANL</text>
<text x="187" y="204.7">5</text>
<text x="366.5" y="210">1</text>
<text x="366.5" y="213.5">2</text>
<text x="370" y="211.8">QB</text>
<text x="370" y="215.3">QC</text>
<text x="390.9" y="215.3">QA</text>
<text x="397.1" y="213.5">15</text>
<text x="366.5" y="217.1">3</text>
<text x="366.5" y="220.6">4</text>
<text x="370" y="218.8">QD</text>
<text x="389.2" y="218.8">SER</text>
<text x="397.1" y="220.6">13</text>
<text x="397.1" y="217.1">14</text>
<text x="366.5" y="224.1">5</text>
<text x="366.5" y="227.6">6</text>
<text x="370" y="222.4">QE</text>
<text x="370" y="225.9">QF</text>
<text x="387.2" y="225.9">RCLK</text>
<text x="388.5" y="222.4">OE#</text>
<text x="397.1" y="227.6">11</text>
<text x="397.1" y="224.1">12</text>
<text x="366.5" y="231.2">7</text>
<text x="370" y="229.4">QG</text>
<text x="370" y="232.9">QH</text>
<text x="382.4" y="232.9">SRCLR#</text>
<text x="385" y="229.4">SRCLK</text>
<text x="397.1" y="231.2">10</text>
<text x="389.8" y="236.5">QH'</text>
<text x="397.1" y="234.7">9</text>
<text x="22.6" y="263.2" transform="rotate(-90 22.6 263.2)">VCC</text>
<text x="26.1" y="258.6" transform="rotate(-90 26.1 258.6)">2</text>
<text x="29.6" y="258.6" transform="rotate(-90 29.6 258.6)">3</text>
<text x="33.2" y="258.6" transform="rotate(-90 33.2 258.6)">4</text>
<text x="36.7" y="263.6" transform="rotate(-90 36.7 263.6)">3.3V</text>
<text x="40.2" y="258.6" transform="rotate(-90 40.2 258.6)">6</text>
<text x="43.7" y="258.6" transform="rotate(-90 43.7 258.6)">7</text>
<text x="47.3" y="258.6" transform="rotate(-90 47.3 258.6)">8</text>
<text x="50.8" y="258.6" transform="rotate(-90 50.8 258.6)">9</text>
<text x="54.3" y="263.9" transform="rotate(-90 54.3 263.9)">GND</text>
<text x="22.6" y="278" transform="rotate(-90 22.6 278)">1</text>
<text x="26.1" y="278" transform="rotate(-90 26.1 278)">2</text>
<text x="29.6" y="278" transform="rotate(-90 29.6 278)">3</text>
<text x="33.2" y="278" transform="rotate(-90 33.2 278)">4</text>
<text x="36.7" y="277.6" transform="rotate(-90 36.7 277.6)">5</text>
<text x="40.2" y="278" transform="rotate(-90 40.2 278)">6</text>
<text x="43.7" y="278" transform="rotate(-90 43.7 278)">7</text>
<text x="47.3" y="278" transform="rotate(-90 47.3 278)">8</text>
<text x="50.8" y="278" transform="rotate(-90 50.8 278)">9</text>
<text x="54.3" y="280" transform="rotate(-90 54.3 280)">10</text>
<text x="22.6" y="297.4" transform="rotate(-90 22.6 297.4)">1</text>
<text x="26.1" y="297.4" transform="rotate(-90 26.1 297.4)">2</text>
<text x="29.6" y="297.4" transform="rotate(-90 29.6 297.4)">3</text>
<text x="33.2" y="297.4" transform="rotate(-90 33.2 297.4)">4</text>
<text x="36.7" y="297" transform="rotate(-90 36.7 297)">5</text>
<text x="40.2" y="297.4" transform="rotate(-90 40.2 297.4)">6</text>
<text x="43.7" y="297.4" transform="rotate(-90 43.7 297.4)">7</text>
<text x="47.3" y="297.4" transform="rotate(-90 47.3 297.4)">8</text>
<text x="50.8" y="297.4" transform="rotate(-90 50.8 297.4)">9</text>
<text x="54.3" y="299.4" transform="rotate(-90 54.3 299.4)">10</text>
<text x="22.6" y="318.6" transform="rotate(-90 22.6 318.6)">1</text>
<text x="26.1" y="318.6" transform="rotate(-90 26.1 318.6)">2</text>
<text x="29.6" y="318.6" transform="rotate(-90 29.6 318.6)">3</text>
<text x="33.2" y="318.6" transform="rotate(-90 33.2 318.6)">4</text>
<text x="36.7" y="318.2" transform="rotate(-90 36.7 318.2)">5</text>
<text x="40.2" y="318.6" transform="rotate(-90 40.2 318.6)">6</text>
<text x="43.7" y="318.6" transform="rotate(-90 43.7 318.6)">7</text>
<text x="47.3" y="318.6" transform="rotate(-90 47.3 318.6)">8</text>
<text x="50.8" y="318.6" transform="rotate(-90 50.8 318.6)">9</text>
<text x="54.3" y="320.6" transform="rotate(-90 54.3 320.6)">10</text>
</g>
<g font-size="3.2" fill="#f00">
<text x="398.8" y="95.4">16</text>
<text x="390.7" y="97.1">VCC</text>
<text x="398.8" y="148.3">16</text>
<text x="390.7" y="150">VCC</text>
<text x="389" y="211.8">VCC</text>
<text x="397.1" y="210">16</text>
</g>
<g font-size="3.2">
<text x="159" y="105.9">GND</text>
<text x="167.7" y="104.2">10</text>
<text x="368.2" y="120.1">8</text>
<text x="371.7" y="121.8">GND</text>
<text x="368.2" y="173">8</text>
<text x="371.7" y="174.7">GND</text>
<text x="366.5" y="234.7">8</text>
<text x="370" y="236.5">GND</text>
</g>
<g font-size="2.1" fill="#a54b4b">
<text x="218.8" y="135.6">VP</text>
<text x="218.8" y="132">EN</text>
<text x="253.6" y="135.6">D22</text>
<text x="253.6" y="132">D23</text>
<text x="218.8" y="142.6">D34</text>
<text x="218.8" y="139.1">VN</text>
<text x="253.7" y="142.6">RX0</text>
<text x="253.8" y="139.1">TX0</text>
<text x="218.8" y="149.7">D32</text>
<text x="218.8" y="146.1">D35</text>
<text x="253.6" y="149.7">D19</text>
<text x="253.6" y="146.1">D21</text>
<text x="218.8" y="153.2">D33</text>
<text x="253.6" y="153.2">D18</text>
<text x="218.8" y="160.2">D26</text>
<text x="218.8" y="156.7">D25</text>
<text x="253.8" y="160.2">TX2</text>
<text x="254.9" y="156.7">D5</text>
<text x="218.8" y="167.3">D14</text>
<text x="218.8" y="163.8">D27</text>
<text x="253.7" y="163.8">RX2</text>
<text x="254.9" y="167.3">D4</text>
<text x="218.8" y="170.8">D12</text>
<text x="254.9" y="170.8">D2</text>
<text x="218.8" y="177.9">GND2</text>
<text x="218.8" y="174.4">D13</text>
<text x="253.1" y="177.9">GND</text>
<text x="253.6" y="174.4">D15</text>
<text x="218.8" y="181.4">VIN</text>
<text x="253.8" y="181.4">3V3</text>
</g>
</svg>
